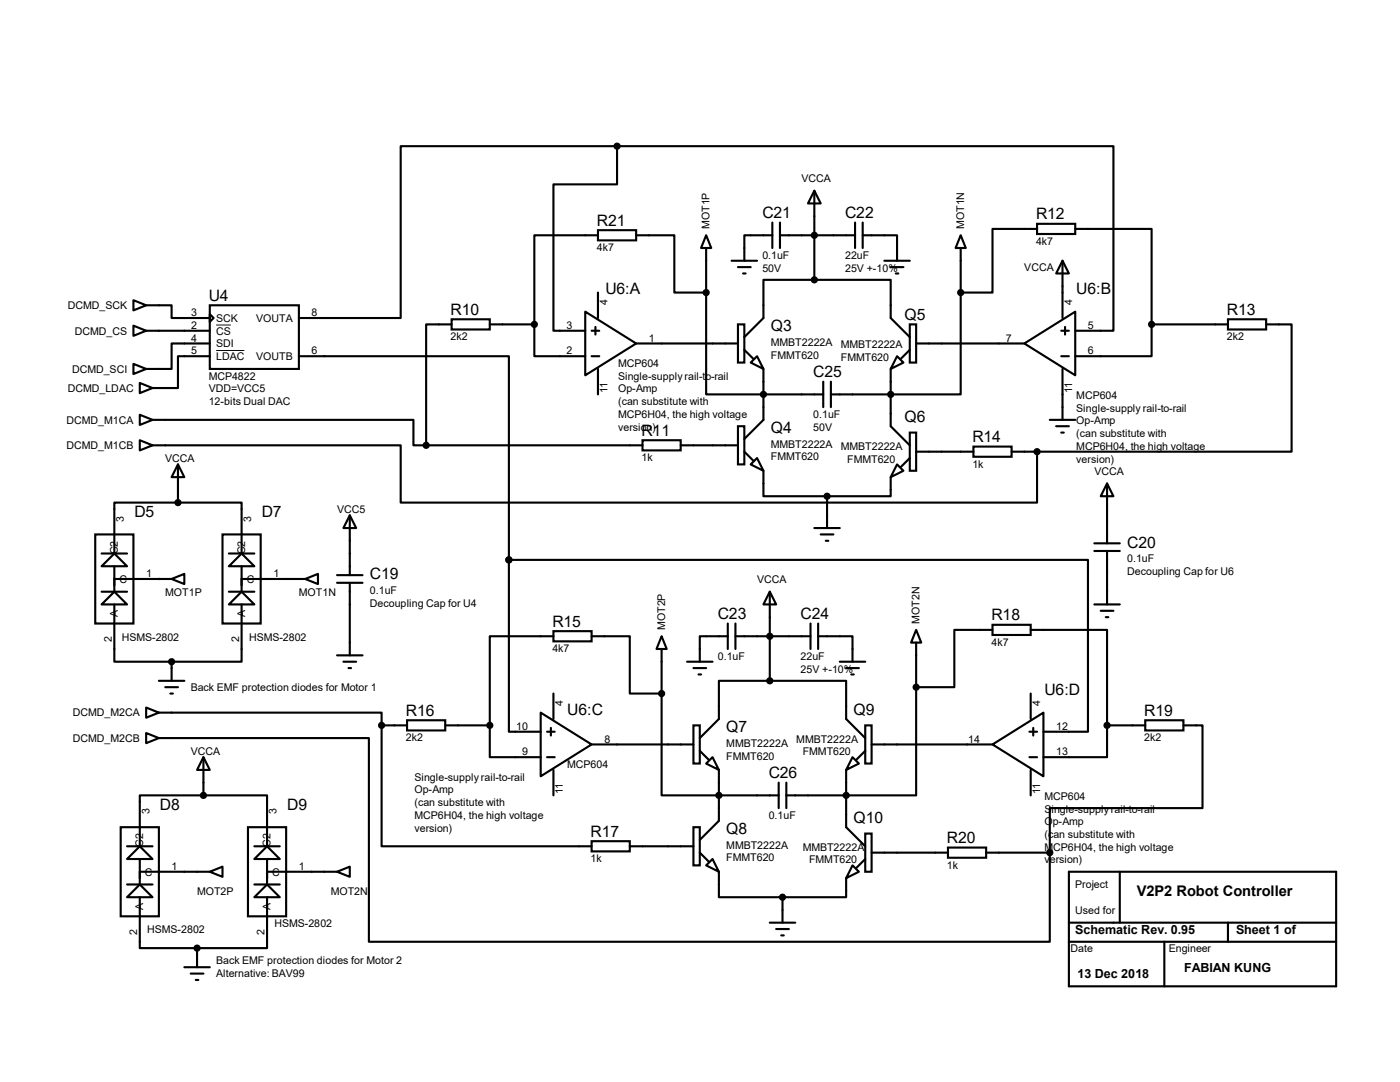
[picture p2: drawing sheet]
<svg xmlns="http://www.w3.org/2000/svg" width="279mm" height="216mm" viewBox="0 0 279 216" stroke-linecap="round" stroke-linejoin="round" font-family="sans-serif">
<g fill="none" stroke="#000" stroke-width=".42">
<path d="M123.1 29.2h-43.1v34.3h-20.4M123.1 29.2v7.6h-12.7v29.2h6.4M123.1 29.2h99.1v36.8h-7.6M162.5 38.1l1.3 2.5h-2.6zM162.5 38.1v17.7M26.6 59.9l2.6 1-2.6 1zM119.3 45.9h7.7v2.1h-7.7zM119.3 46.9h-12.7v17.8M119.3 58.4v5.1M127 46.9h7.6v11.5h6.3M140.9 46.9l1 2.6h-2zM140.9 58.4v20.3h23.4"/>
<path d="M140.9 49.5v8.9M146 52h5.1M147.3 53.3h2.5M148.3 54.6h.5M154.1 46.9h-5.6v5.1M154.1 44.4v5.1M155.7 46.9h14.9M155.7 44.4v5.1M162.5 55.8h-10.1v7.7l-3.9 3.8M162.5 55.8h15.3v7.7l3.8 3.8M170.6 44.4v5.1M172.2 46.9h6.8v5.1"/>
<path d="M172.2 44.4v5.1M176.5 52h5.1M177.8 53.3h2.5M178.8 54.6h.5M191.7 46.9l1 2.6h-2zM191.7 58.4v20.3h-25.9M191.7 49.5v8.9M207 44.7h7.6v2h-7.6zM207 45.7h-8.9v12.7h-6.4M212 52l1.3 2.6h-2.5zM212 52v11.5M214.6 45.7h15.2v19"/>
<path d="M26.6 65l2.6 1-2.6 1zM26.6 72.6l2.6 1-2.6 1zM27.9 76.4l2.5 1-2.5 1zM29.2 60.9h5v2.6h7.7M29.2 66h12.7M41.9 60.9h17.7v12.7h-17.7zM41.9 62.7l.7 .8-.7 .7zM41.9 68.5h-7.7v5.1h-5M41.9 71.1h-6.4v6.3h-5.1M59.6 71.1h42v40.6M90.1 63.7h7.6v2h-7.6zM90.1 64.7h-5.1v24.2"/>
<path d="M97.7 64.7h8.9M106.6 64.7v6.4h10.2M116.8 62.2l10.2 6.3-10.2 6.4zM118.1 66h1.5M118.1 71.1h1.5M118.8 65.2v1.6M119.3 73.6v5.1M127 68.5h20.3M147.3 64.7h1.2v7.6h-1.2zM148.5 69.8l1.8 1.8M149.8 72.3l1.3-1.2 1.3 2.5zM152.4 73.6v10.2l-3.9 3.8"/>
<path d="M164.3 76.2v5M165.8 76.2v5M177.8 73.6v11.4l3.8 3.9M179 71.1l1.3 1.2-2.5 1.3zM181.6 64.7h1.2v7.6h-1.2zM181.6 69.8l-1.8 1.8M182.8 68.5h21.6M204.4 68.5l10.2-6.3v12.7zM211.8 66h1.5M211.8 71.1h1.5M212 73.6v10.2M212.6 65.2v1.6"/>
<path d="M229.8 64.7v6.4h-15.2M229.8 64.7h15.3M245.1 63.7h7.6v2h-7.6zM252.7 64.7h5.1v25.4h-50.8M27.9 82.8l2.5 1-2.5 1zM27.9 87.8l2.5 1.1-2.5 1zM30.4 83.8h52.1v5.1h2.5M30.4 88.9h49.6v11.4h127v-10.2M35.5 92.7l1.3 2.5h-2.6zM35.5 92.7v7.6M85 88.9h43.2M128.2 87.8h7.6v2.1h-7.6z"/>
<path d="M135.8 88.9h11.5M147.3 85h1.2v7.7h-1.2zM148.5 90.1l1.8 1.8M151.1 91.4l1.3 2.5-2.6-1.2zM152.4 93.9v5.1h12.7M165.1 99v6.4M177.8 95.2v3.8h-12.7M179 92.7l1.3 1.2-2.5 1.3zM181.6 86.3h1.2v7.6h-1.2zM181.6 91.4l-1.8 1.8M182.8 90.1h11.5M194.3 89.1h7.6v2h-7.6z"/>
<path d="M201.9 90.1h5.1M209.5 83.8h5.1M210.8 85h2.5M211.8 86.3h.5M220.9 96.5l1.3 2.5h-2.5zM220.9 96.5v11.9M19 106.6h7.6v17.8h-7.6zM20.3 118.1h5.1M20.3 110.4h5.1M22.8 118.1l2.6 2.5h-5.1zM22.8 110.4l2.6 2.6h-5.1zM22.8 115.5h11.4"/>
<path d="M22.8 113v5.1M34.2 115.5l2.6-1v2zM35.5 100.3h-12.7v10.1M35.5 100.3h12.7v10.1M44.4 106.6h7.6v17.8h-7.6zM45.7 118.1h5.1M45.7 110.4h5.1M48.2 118.1l2.6 2.5h-5.1zM48.2 110.4l2.6 2.6h-5.1zM48.2 115.5h12.7M48.2 113v5.1M60.9 115.5l2.6-1v2z"/>
<path d="M67.3 116.3h5M67.3 114.8h5M69.8 102.8l1.3 2.6h-2.6zM69.8 102.8v12M69.8 116.3v14.5M101.6 111.7v34.3h6.3M101.6 111.7h115.5v34.3h-8.9M153.6 118.1l1.3 2.5h-2.5zM153.6 118.1v17.7M162.5 105.4h5.1M163.8 106.6h2.5M164.8 107.9h.5"/>
<path d="M218.4 109.9h5.1M218.4 108.4h5.1M220.9 109.9v10.7M22.8 120.6v11.4h11.4M31.7 135.8h5.1M33 137.1h2.5M34 138.4h.5M34.2 132v3.8M48.2 120.6v11.4h-14M67.3 130.8h5M68.5 132h2.6M69.6 133.3h.5"/>
<path d="M110.4 125.9h7.7v2.1h-7.7zM110.4 127h-12.7v17.7M110.4 138.4v5.1M118.1 127h7.6v11.4h6.3M132 127l1.1 2.5h-2.1zM132 138.4v20.3h23.4M132 129.5v8.9M137.1 132h5.1M138.4 133.3h2.5M139.4 134.6h.5M145.2 127h-5.5v5M145.2 124.4v5.1"/>
<path d="M146.8 127h15M146.8 124.4v5.1M153.6 135.8h-10.1v7.7l-3.8 3.8M153.6 135.8h15.3v7.7l3.8 3.8M161.8 124.4v5.1M163.3 127h6.8v5M163.3 124.4v5.1M167.6 132h5.1M168.9 133.3h2.5M169.9 134.6h.5M182.8 125.7l1.1 2.5h-2.1zM182.8 137.1v21.6h-25.9"/>
<path d="M182.8 128.2v8.9M198.1 124.7h7.6v2h-7.6zM198.1 125.7h-7.6v11.4h-7.7M205.7 125.7h15.2v19M205.7 138.4v5.1M218.4 120.6h5.1M219.7 121.9h2.5M220.7 123.1h.5M29.2 141.2l2.5 1-2.5 1zM29.2 146.3l2.5 1-2.5 1zM31.7 147.3h41.9v40.6h135.9v-17.8M31.7 142.2h44.5v2.5"/>
<path d="M40.6 151.1l1.3 2.5h-2.6zM40.6 158.7h-12.7v10.2M40.6 158.7h12.7v10.2M40.6 151.1v7.6M76.2 144.7v24.2h41.9M76.2 144.7h5M81.2 143.7h7.7v2.1h-7.7zM88.9 144.7h8.8M97.7 144.7v6.4h10.2M107.9 142.2l10.2 6.3-10.2 6.4zM109.2 151.1h1.5M109.2 146h1.5"/>
<path d="M109.9 145.2v1.6M110.4 153.6v5.1M118.1 148.5h20.3M138.4 144.7h1.3v7.7h-1.3zM139.7 149.8l1.7 1.8M142.2 151.1l1.3 2.5-2.6-1.2zM143.5 153.6v10.2l-3.8 3.8M155.4 156.2v5M156.9 156.2v5M168.9 153.6v11.5l3.8 3.8M170.1 151.1l1.3 1.3-2.5 1.2zM172.7 144.7h1.2v7.7h-1.2z"/>
<path d="M172.7 149.8l-1.8 1.8M173.9 148.5h24.2M198.1 148.5l10.1-6.3v12.7zM205.4 151.1h1.6M205.4 146h1.6M205.7 153.6v5.1M206.2 145.2v1.6M220.9 144.7v6.4h-12.7M220.9 144.7h7.7M228.6 143.7h7.6v2.1h-7.6zM236.2 144.7h3.8v16.5h-30.5v8.9M24.1 165.1h7.6v17.7h-7.6z"/>
<path d="M25.4 168.9h5M25.4 176.5h5M27.9 176.5l2.5 2.5h-5zM27.9 168.9l2.5 2.5h-5zM27.9 179v10.2h11.4M27.9 173.9h14M27.9 171.4v5.1M41.9 173.9l2.5-1v2.1zM49.5 165.1h7.6v17.7h-7.6zM50.8 168.9h5M50.8 176.5h5M53.3 176.5l2.5 2.5h-5z"/>
<path d="M53.3 168.9l2.5 2.5h-5zM53.3 179v10.2h-14M53.3 173.9h14M53.3 171.4v5.1M67.3 173.9l2.5-1v2.1zM118.1 167.9h7.6v2h-7.6zM125.7 168.9h12.7M138.4 165.1h1.3v7.6h-1.3zM139.7 170.1l1.7 1.8M140.9 172.7l1.3-1.3 1.3 2.5zM143.5 173.9v5.1h12.7M156.2 179v5.1"/>
<path d="M168.9 175.2v3.8h-12.7M170.1 172.7l1.3 1.2-2.5 1.3zM172.7 166.3h1.2v7.6h-1.2zM172.7 171.4l-1.8 1.8M173.9 170.1h15.3M189.2 169.1h7.6v2.1h-7.6zM196.8 170.1h12.7M213.3 173.9h53.4v22.9h-53.4zM223.5 173.9v10.2M36.8 193h5.1M38.1 194.3h2.5M39.1 195.5h.5"/>
<path d="M39.3 189.2v3.8M153.6 184.1h5.1M154.9 185.4h2.5M155.9 186.6h.5M213.3 187.9h53.4M213.3 184.1h53.4M232.4 187.9v8.9M245.1 184.1v3.8"/>
</g>
<g fill="#000">
<circle cx="31.7" cy="115.5" r=".21"/>
<circle cx="101.6" cy="111.7" r=".21"/>
</g>
<path d="M43.1 64.9h3M43.1 69.9h5.7" fill="none" stroke="#000" stroke-width=".2"/>
<g fill="#000" stroke="#000" stroke-width=".42">
<circle cx="123.1" cy="29.2" r=".51"/>
<circle cx="140.9" cy="58.4" r=".51"/>
<circle cx="162.5" cy="46.9" r=".51"/>
<circle cx="162.5" cy="55.8" r=".51"/>
<circle cx="191.7" cy="58.4" r=".51"/>
<circle cx="106.6" cy="64.7" r=".51"/>
<circle cx="152.4" cy="78.7" r=".51"/>
<circle cx="177.8" cy="78.7" r=".51"/>
<circle cx="229.8" cy="64.7" r=".51"/>
<circle cx="85" cy="88.9" r=".51"/>
<circle cx="165.1" cy="99" r=".51"/>
<circle cx="207" cy="90.1" r=".51"/>
<circle cx="35.5" cy="100.3" r=".51"/>
<circle cx="101.6" cy="111.7" r=".51"/>
<circle cx="34.2" cy="132" r=".51"/>
<circle cx="132" cy="138.4" r=".51"/>
<circle cx="153.6" cy="135.8" r=".51"/>
<circle cx="153.6" cy="127" r=".51"/>
<circle cx="182.8" cy="137.1" r=".51"/>
<circle cx="40.6" cy="158.7" r=".51"/>
<circle cx="76.2" cy="144.7" r=".51"/>
<circle cx="97.7" cy="144.7" r=".51"/>
<circle cx="143.5" cy="158.7" r=".51"/>
<circle cx="168.9" cy="158.7" r=".51"/>
<circle cx="220.9" cy="144.7" r=".51"/>
<circle cx="156.2" cy="179" r=".51"/>
<circle cx="209.5" cy="170.1" r=".51"/>
<circle cx="39.3" cy="189.2" r=".51"/>
</g>
<g font-size="3.1">
<text x="119.1" y="45">R21</text>
<text x="152.1" y="43.5">C21</text>
<text x="168.7" y="43.5">C22</text>
<text x="206.8" y="43.8">R12</text>
<text x="120.8" y="58.8">U6:A</text>
<text x="214.8" y="58.8">U6:B</text>
<text x="41.7" y="60">U4</text>
<text x="89.9" y="62.8">R10</text>
<text x="180.5" y="63.8">Q5</text>
<text x="244.9" y="62.8">R13</text>
<text x="153.8" y="66.1">Q3</text>
<text x="162.3" y="75.3">C25</text>
<text x="128" y="87">R11</text>
<text x="153.8" y="86.4">Q4</text>
<text x="180.5" y="84.2">Q6</text>
<text x="194.1" y="88.2">R14</text>
<text x="26.8" y="103.2">D5</text>
<text x="52.2" y="103.2">D7</text>
<text x="225" y="109.3">C20</text>
<text x="73.8" y="115.6">C19</text>
<text x="110.2" y="125.1">R15</text>
<text x="143.3" y="123.5">C23</text>
<text x="159.8" y="123.5">C24</text>
<text x="197.9" y="123.8">R18</text>
<text x="81" y="142.8">R16</text>
<text x="113.2" y="142.6">U6:C</text>
<text x="170.3" y="142.6">Q9</text>
<text x="208.4" y="138.8">U6:D</text>
<text x="228.3" y="142.8">R19</text>
<text x="144.9" y="146.1">Q7</text>
<text x="153.4" y="155.3">C26</text>
<text x="31.9" y="161.6">D8</text>
<text x="57.3" y="161.6">D9</text>
<text x="117.9" y="167">R17</text>
<text x="144.9" y="166.4">Q8</text>
<text x="170.3" y="164.2">Q10</text>
<text x="189" y="168.2">R20</text>
</g>
<text font-size="2.9" x="226.9" y="178.8">V2P2 Robot Controller</text>
<g font-size="2.5">
<text x="214.6" y="186.3">Schematic Rev. 0.95</text>
<text x="246.7" y="186.3">Sheet 1 of</text>
<text x="215" y="195.2">13 Dec 2018</text>
<text x="236.3" y="193.9">FABIAN KUNG</text>
</g>
<g font-size="2.1">
<text x="160" y="36.3">VCCA</text>
<text x="141.6" y="45.7" transform="rotate(-90 141.6 45.7)">MOT1P</text>
<text x="192.4" y="45.7" transform="rotate(-90 192.4 45.7)">MOT1N</text>
<text x="119.1" y="50.1">4k7</text>
<text x="152.1" y="51.6">0.1uF</text>
<text x="168.7" y="51.6">22uF</text>
<text x="206.8" y="48.9">4k7</text>
<text x="152.1" y="54.2">50V</text>
<text x="168.7" y="54.2">25V +-10%</text>
<text x="204.4" y="54.1">VCCA</text>
<text x="13.5" y="61.7">DCMD_SCK</text>
<text x="38.1" y="63.1">3</text>
<text x="38.1" y="65.6">2</text>
<text x="43.1" y="64.2">SCK</text>
<text x="51.1" y="64.2">VOUTA</text>
<text x="62.2" y="63.1">8</text>
<text x="113.1" y="65.6">3</text>
<text x="121.2" y="60.9" transform="rotate(-90 121.2 60.9)">4</text>
<text x="214" y="60.9" transform="rotate(-90 214 60.9)">4</text>
<text x="217.1" y="65.6">5</text>
<text x="14.9" y="66.8">DCMD_CS</text>
<text x="38.1" y="68.2">4</text>
<text x="38.1" y="70.7">5</text>
<text x="43.1" y="66.8">CS</text>
<text x="43.1" y="69.3">SDI</text>
<text x="43.1" y="71.8">LDAC</text>
<text x="51.1" y="71.8">VOUTB</text>
<text x="62.2" y="70.7">6</text>
<text x="89.9" y="67.9">2k2</text>
<text x="113.1" y="70.7">2</text>
<text x="129.5" y="68.2">1</text>
<text x="153.8" y="69">MMBT2222A</text>
<text x="153.8" y="71.5">FMMT620</text>
<text x="167.8" y="69.4">MMBT2222A</text>
<text x="167.8" y="72">FMMT620</text>
<text x="200.7" y="68.2">7</text>
<text x="217.1" y="70.7">6</text>
<text x="244.9" y="67.9">2k2</text>
<text x="14.4" y="74.4">DCMD_SCI</text>
<text x="41.7" y="75.8">MCP4822</text>
<text x="123.4" y="73.2">MCP604</text>
<text x="123.4" y="75.8">Single-supply rail-to-rail</text>
<text x="13.5" y="78.2">DCMD_LDAC</text>
<text x="41.7" y="78.3">VDD=VCC5</text>
<text x="41.7" y="80.9">12-bits Dual DAC</text>
<text x="121.2" y="78.4" transform="rotate(-90 121.2 78.4)">11</text>
<text x="123.4" y="78.3">Op-Amp</text>
<text x="123.4" y="80.9">(can substitute with</text>
<text x="123.4" y="83.4">MCP6H04, the high voltage</text>
<text x="162.3" y="83.4">0.1uF</text>
<text x="214" y="78.4" transform="rotate(-90 214 78.4)">11</text>
<text x="214.8" y="79.6">MCP604</text>
<text x="214.8" y="82.1">Single-supply rail-to-rail</text>
<text x="13.3" y="84.5">DCMD_M1CA</text>
<text x="13.3" y="89.6">DCMD_M1CB</text>
<text x="123.4" y="85.9">version)</text>
<text x="153.8" y="89.3">MMBT2222A</text>
<text x="162.3" y="85.9">50V</text>
<text x="167.8" y="89.7">MMBT2222A</text>
<text x="214.8" y="84.7">Op-Amp</text>
<text x="214.8" y="87.2">(can substitute with</text>
<text x="214.8" y="89.7">MCP6H04, the high voltage</text>
<text x="33" y="92.2">VCCA</text>
<text x="128" y="92">1k</text>
<text x="153.8" y="91.9">FMMT620</text>
<text x="169.1" y="92.3">FMMT620</text>
<text x="194.1" y="93.3">1k</text>
<text x="214.8" y="92.3">version)</text>
<text x="218.4" y="94.7">VCCA</text>
<text x="24.7" y="104.1" transform="rotate(-90 24.7 104.1)">3</text>
<text x="50.1" y="104.1" transform="rotate(-90 50.1 104.1)">3</text>
<text x="67.3" y="102.3">VCC5</text>
<text x="23.5" y="110.6" transform="rotate(-90 23.5 110.6)">C2</text>
<text x="48.9" y="110.6" transform="rotate(-90 48.9 110.6)">C2</text>
<text x="225" y="112.2">0.1uF</text>
<text x="23.8" y="116.3">C</text>
<text x="29.2" y="115.1">1</text>
<text x="33" y="118.8">MOT1P</text>
<text x="49.2" y="116.3">C</text>
<text x="54.6" y="115.1">1</text>
<text x="59.6" y="118.8">MOT1N</text>
<text x="73.8" y="118.5">0.1uF</text>
<text x="151.1" y="116.3">VCCA</text>
<text x="225" y="114.7">Decoupling Cap for U6</text>
<text x="23.5" y="123.1" transform="rotate(-90 23.5 123.1)">A</text>
<text x="48.9" y="123.1" transform="rotate(-90 48.9 123.1)">A</text>
<text x="73.8" y="121.1">Decoupling Cap for U4</text>
<text x="132.7" y="125.7" transform="rotate(-90 132.7 125.7)">MOT2P</text>
<text x="183.5" y="124.4" transform="rotate(-90 183.5 124.4)">MOT2N</text>
<text x="22.3" y="128.1" transform="rotate(-90 22.3 128.1)">2</text>
<text x="24.3" y="127.8">HSMS-2802</text>
<text x="47.7" y="128.1" transform="rotate(-90 47.7 128.1)">2</text>
<text x="49.7" y="127.8">HSMS-2802</text>
<text x="110.2" y="130.1">4k7</text>
<text x="143.3" y="131.7">0.1uF</text>
<text x="159.8" y="131.7">22uF</text>
<text x="197.9" y="128.9">4k7</text>
<text x="38.1" y="137.8">Back EMF protection diodes for Motor 1</text>
<text x="159.8" y="134.2">25V +-10%</text>
<text x="14.6" y="143">DCMD_M2CA</text>
<text x="112.4" y="140.9" transform="rotate(-90 112.4 140.9)">4</text>
<text x="207.6" y="140.9" transform="rotate(-90 207.6 140.9)">4</text>
<text x="14.6" y="148">DCMD_M2CB</text>
<text x="81" y="147.9">2k2</text>
<text x="103" y="145.6">10</text>
<text x="120.6" y="148.2">8</text>
<text x="144.9" y="149">MMBT2222A</text>
<text x="158.9" y="148.2">MMBT2222A</text>
<text x="193.2" y="148.2">14</text>
<text x="210.8" y="145.6">12</text>
<text x="228.3" y="147.9">2k2</text>
<text x="38.1" y="150.6">VCCA</text>
<text x="82.7" y="155.8">Single-supply rail-to-rail</text>
<text x="104.2" y="150.7">9</text>
<text x="113.2" y="153.2">MCP604</text>
<text x="144.9" y="151.6">FMMT620</text>
<text x="160.2" y="150.7">FMMT620</text>
<text x="210.8" y="150.7">13</text>
<text x="82.7" y="158.3">Op-Amp</text>
<text x="82.7" y="160.9">(can substitute with</text>
<text x="112.4" y="158.4" transform="rotate(-90 112.4 158.4)">11</text>
<text x="207.6" y="158.4" transform="rotate(-90 207.6 158.4)">11</text>
<text x="208.4" y="159.6">MCP604</text>
<text x="29.8" y="162.5" transform="rotate(-90 29.8 162.5)">3</text>
<text x="55.2" y="162.5" transform="rotate(-90 55.2 162.5)">3</text>
<text x="82.7" y="163.4">MCP6H04, the high voltage</text>
<text x="82.7" y="165.9">version)</text>
<text x="153.4" y="163.4">0.1uF</text>
<text x="208.4" y="162.1">Single-supply rail-to-rail</text>
<text x="208.4" y="164.7">Op-Amp</text>
<text x="208.4" y="167.2">(can substitute with</text>
<text x="28.6" y="169" transform="rotate(-90 28.6 169)">C2</text>
<text x="34.2" y="173.6">1</text>
<text x="54" y="169" transform="rotate(-90 54 169)">C2</text>
<text x="59.6" y="173.6">1</text>
<text x="117.9" y="172">1k</text>
<text x="144.9" y="169.3">MMBT2222A</text>
<text x="144.9" y="171.9">FMMT620</text>
<text x="160.2" y="169.8">MMBT2222A</text>
<text x="161.5" y="172.3">FMMT620</text>
<text x="189" y="173.3">1k</text>
<text x="208.4" y="169.8">MCP6H04, the high voltage</text>
<text x="208.4" y="172.3">version)</text>
<text x="28.9" y="174.7">C</text>
<text x="39.3" y="178.5">MOT2P</text>
<text x="54.3" y="174.7">C</text>
<text x="66" y="178.5">MOT2N</text>
<text x="214.6" y="177.2">Project</text>
<text x="28.6" y="181.6" transform="rotate(-90 28.6 181.6)">A</text>
<text x="54" y="181.6" transform="rotate(-90 54 181.6)">A</text>
<text x="54.8" y="185">HSMS-2802</text>
<text x="214.6" y="182.3">Used for</text>
<text x="27.4" y="186.6" transform="rotate(-90 27.4 186.6)">2</text>
<text x="29.4" y="186.3">HSMS-2802</text>
<text x="52.8" y="186.6" transform="rotate(-90 52.8 186.6)">2</text>
<text x="213.7" y="189.9">Date</text>
<text x="233.3" y="189.9">Engineer</text>
<text x="43.1" y="192.4">Back EMF protection diodes for Motor 2</text>
<text x="43.1" y="194.9">Alternative: BAV99</text>
</g>
</svg>
